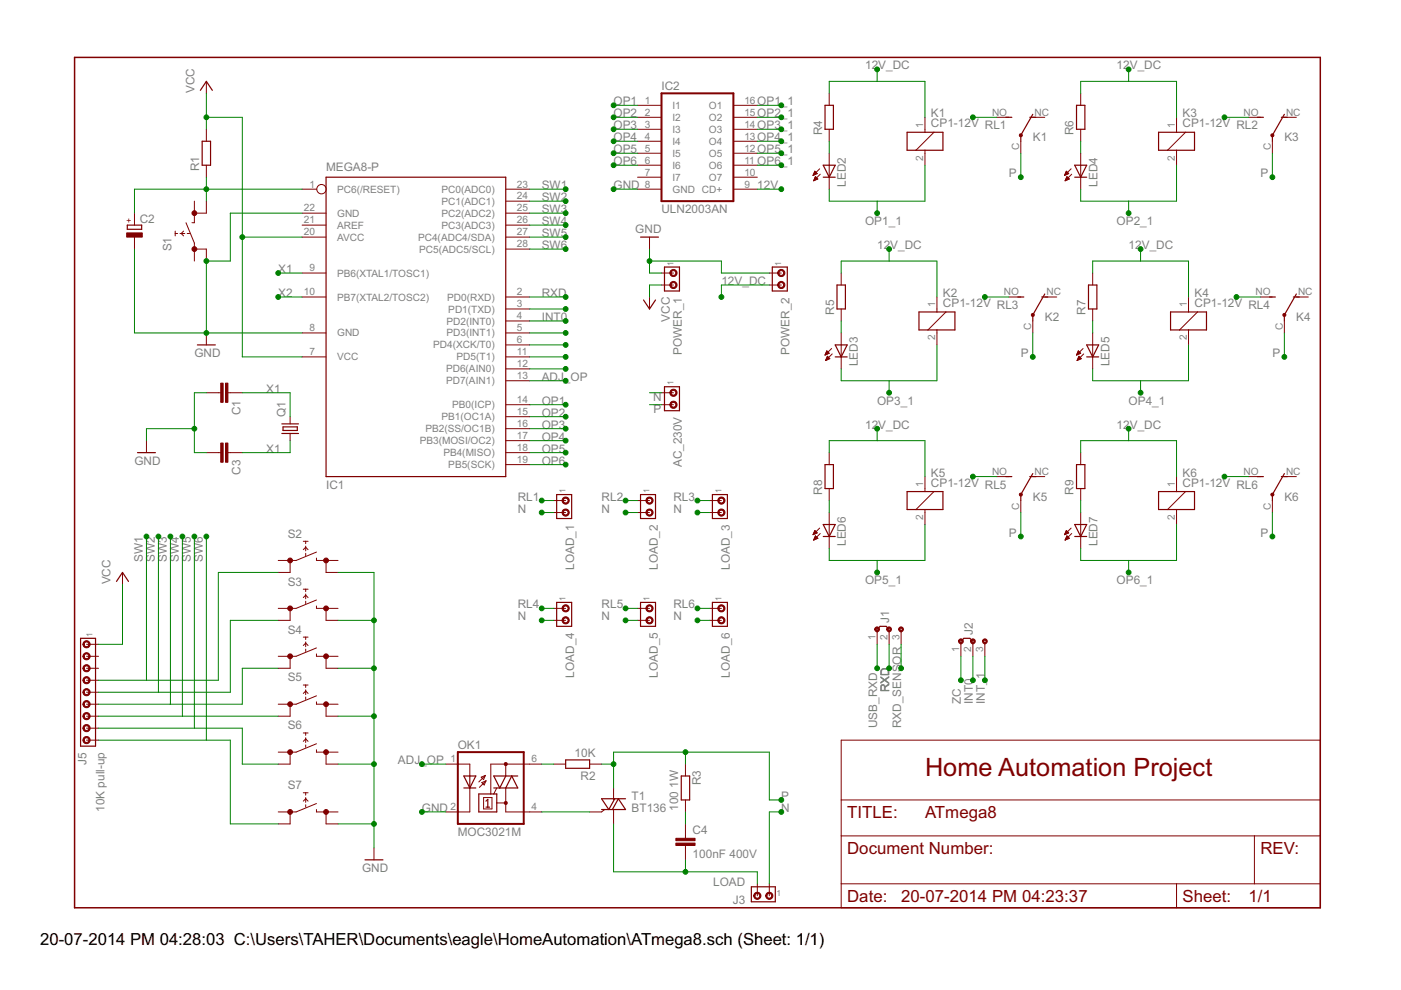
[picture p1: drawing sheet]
<svg xmlns="http://www.w3.org/2000/svg" width="297mm" height="210mm" viewBox="0 0 297 210" stroke-linecap="round" stroke-linejoin="round" font-family="sans-serif">
<path d="M15.8 12.2h264.1v180.3h-264.1z" fill="none" stroke="#800000" stroke-width=".32"/>
<g fill="none" stroke="#800000" stroke-width=".21">
<path d="M43.8 17.3v2.5M175.8 19.8v2.5M229.1 19.8v2.5M43.8 27.4v2.6M43.8 35v2.6M135.2 22.3h5.1M135.2 24.9h5.1M135.2 27.4h5.1M135.2 30h5.1M135.2 32.5h5.1M135.2 35h5.1M135.2 37.6h5.1"/>
<path d="M155.5 22.3h5.1M155.5 24.9h5.1M155.5 27.4h5.1M155.5 30h5.1M155.5 32.5h5.1M155.5 35h5.1M155.5 37.6h5.1M172.4 37.2h.1M172.4 37.1h.3M172.5 36.9h.5M172.5 36.8h.7M172.5 38.3h.2"/>
<path d="M172.6 38.1h.3M172.6 36.7h.5M172.6 36.6h.4M172.6 38h.6M172.7 37.9h.6M172.7 36.4h.2M172.7 36.3h.1M172.7 37.8h.5M172.8 37.7h.3M172.8 37.5h.2M172.9 37.4l.5 .6-.9 .3zM173.3 36.8l-.5-.5-.4 .9"/>
<path d="M173.3 36.8l-.9 .4M173.8 35.8l-1.4 1.4M173.9 36.9l-1.4 1.4M175.8 27.4v2.6M175.8 32.5v7.6M196.1 24.9v3.1M196.1 31.9v3.1M198 28l-3.8 3.9M211.3 24.9h2.6M216.4 30v2.5M219 24.9h2.5M225.7 37.2h.1"/>
<path d="M225.8 37.1h.2M225.8 36.9h.5M225.9 36.8h.7M225.9 38.3h.1M225.9 36.7h.6M225.9 38.1h.4M226 36.6h.4M226 38h.5M226 36.4h.3M226 37.9h.7M226.1 37.8h.4M226.1 36.3h.1"/>
<path d="M226.1 36.3l.5 .5-.9 .4zM226.1 37.7h.3M226.2 37.5h.1M226.2 37.4l.5 .6-.9 .3zM227.1 35.8l-1.4 1.4M227.2 36.9l-1.4 1.4M229.1 27.4v2.6M229.1 32.5v7.6M249.4 24.9v3.1M249.4 31.9v3.1M251.4 28l-3.9 3.9M264.7 24.9h2.5"/>
<path d="M269.8 30v2.5M272.3 24.9h2.5M28.5 45.2v2.5M28.5 50.3v2.5M37.1 49.5h.6M37.1 49v1M38.2 49.5h1M38.9 49l-.5 .5 .5 .5M39.4 47.2l1.8 4.3v3.9M39.7 49.5h.5M41.2 52.8h2.6v2.6M41.2 42.7v4.5h-.5"/>
<path d="M43.8 42.7v2.5h-2.6M64.1 57.9h5M64.1 45.2h5M64.1 47.7h5M64.1 50.3h5M64.1 40.1h3.1M107.2 45.2h5.1M107.2 47.7h5.1M107.2 50.3h5.1M107.2 52.8h5.1M107.2 42.7h5.1M107.2 40.1h5.1"/>
<path d="M135.2 40.1h5.1M137.7 50.3v2.5M140.3 57.9h2.5M155.5 40.1h5.1M163.1 57.9h2.6M178.4 57.9v2.5M231.7 57.9v2.5M43.8 70.6v2.5M64.1 63h5M64.1 70.6h5M64.1 75.7h5M107.2 63h5.1"/>
<path d="M107.2 70.6h5.1M107.2 75.7h5.1M107.2 78.2h5.1M107.2 73.1h5.1M107.2 68.1h5.1M107.2 65.5h5.1M137.7 63v2.5M140.3 60.4h2.5M163.1 60.4h2.6M175 75.2h.2M175 75.1h.5M175.1 74.9h.6"/>
<path d="M175.1 76.4h.1M175.1 74.8h.6M175.1 76.3h.3M175.2 76.1h.5M175.2 74.7h.4M175.2 74.6h.3M175.2 76h.7M175.3 74.4h.1M175.3 75.9h.5M175.3 74.4l.5 .5-.9 .4zM175.3 75.8h.4M175.4 75.6h.1"/>
<path d="M175.4 75.5l-.4 .9M175.4 75.5l.5 .6-.9 .3M175.4 75.5h.1M176.3 73.9l-1.4 1.4M176.4 75l-1.4 1.4M178.4 65.5v2.6M178.4 70.6v7.6M198.6 63v3.1M198.6 70v3.1M200.6 66.1l-3.9 3.9M213.9 63h2.5M219 68.1v2.5"/>
<path d="M221.5 63h2.5M228.3 75.2h.2M228.3 75.1h.5M228.4 74.9h.7M228.4 76.4h.1M228.5 74.8h.5M228.5 76.3h.2M228.5 74.7h.4M228.5 76.1h.5M228.5 76h.7M228.6 74.6h.2M228.6 74.4h.1"/>
<path d="M228.6 75.9h.5M228.6 74.4l-.4 .9M228.6 74.4l.5 .5-.9 .4M228.6 75.8h.4M228.7 75.6h.2M228.7 75.5h.1M228.7 75.5l-.3 .9M228.7 75.5l.6 .6-.9 .3M229.6 73.9l-1.4 1.4M229.8 75l-1.4 1.4M231.7 65.5v2.6M231.7 70.6v7.6"/>
<path d="M252 63v3.1M252 70v3.1M253.9 66.1l-3.8 3.9M267.2 63h2.6M272.3 68.1v2.5M274.8 63h2.6M31.1 93.4v2.6M43.8 96h3M43.8 83.3h3M48.3 96h3.1M48.3 83.3h3.1M61.5 88.3v1.6"/>
<path d="M61.5 91.9v1.5M107.2 98.5h5.1M107.2 96h5.1M107.2 93.4h5.1M107.2 90.9h5.1M107.2 88.3h5.1M107.2 85.8h5.1M107.2 80.7h5.1M140.3 85.8h2.5M140.3 83.3h2.5M175.8 96v2.5M229.1 96v2.5"/>
<path d="M61.5 118.8v2.6h-2.5M64.3 114.8h1M64.3 116.5l.5-.5 .5 .5M64.8 114.8v.5M64.8 115.8v1M64.8 117.3v.5M67.1 117.1l-4.3 1.7h-3.8M67.1 118.3v.5h4.6M69.1 118.8v2.6h2.6M117.4 106.1h2.5M117.4 108.7h2.5M135.2 106.1h2.5"/>
<path d="M135.2 108.7h2.5M150.4 106.1h2.6M150.4 108.7h2.6M172.4 113.3h.2M172.5 113.2h.3M172.5 113.1h.6M172.5 114.5h.1M172.6 114.4h.2M172.6 112.9h.6M172.6 112.8h.5M172.6 114.3h.5M172.7 114.1h.7"/>
<path d="M172.7 112.7h.3M172.7 112.6h.1M172.7 114h.6M172.8 112.5l.5 .5-.9 .4zM172.8 113.9h.3M172.8 113.8h.2M172.9 113.6h.1M172.9 113.6l-.4 .9M172.9 113.6l.5 .5M173.4 114.1l-.9 .4M173.8 112l-1.4 1.4M173.9 113.1l-1.4 1.4"/>
<path d="M175.8 103.6v2.5M175.8 108.7v7.6M196.1 101v3.2M196.1 108v3.2M198 104.2l-3.8 3.8M211.3 101h2.6M216.4 106.1v2.6M219 101h2.5M225.7 113.3h.2M225.8 113.2h.4M225.8 113.1h.7M225.8 114.5h.1"/>
<path d="M225.9 112.9h.6M225.9 114.4h.3M226 112.8h.4M226 114.3h.4M226 112.7h.3M226 114.1h.7M226 114h.6M226.1 112.6h.1M226.1 112.5l.5 .5-.9 .4zM226.1 113.9h.4M226.1 113.8h.3M226.2 113.6h.1"/>
<path d="M226.2 113.6l-.4 .9M226.2 113.6l.5 .5M226.7 114.1l-.9 .4M227.1 112l-1.4 1.4M227.2 113.1l-1.4 1.4M229.1 103.6v2.5M229.1 108.7v7.6M249.4 101v3.2M249.4 108v3.2M251.4 104.2l-3.9 3.8M264.7 101h2.5M269.8 106.1v2.6"/>
<path d="M272.3 101h2.5M18.4 136.6h2.5M18.4 139.1h2.5M26 121.4v2.5M61.5 129v2.5h-2.5M61.5 139.1v2.6h-2.5M64.3 124.9h1M64.3 126.7l.5-.5 .5 .5M64.3 135.1h1M64.3 136.9l.5-.5 .5 .5M64.8 124.9v.5M64.8 125.9v1.1"/>
<path d="M64.8 127.5v.5M64.8 135.1v.5M64.8 136.1v1M64.8 137.6v.5M67.1 137.4l-4.3 1.7h-3.8M67.1 138.6v.5h4.6M67.1 128.5v.5h4.6M67.1 127.2l-4.3 1.8h-3.8M69.1 139.1v2.6h2.6M69.1 129v2.5h2.6M117.4 129h2.5M117.4 131.5h2.5"/>
<path d="M135.2 129h2.5M135.2 131.5h2.5M150.4 129h2.6M150.4 131.5h2.6M186 133.8v2.8M188.5 133.8v2.8M191.1 133.8v2.8M203.7 136.4v2.7M206.3 136.4v2.7M208.8 136.4v2.7M18.4 156.9h2.5M18.4 141.7h2.5"/>
<path d="M18.4 144.2h2.5M18.4 146.8h2.5M18.4 149.3h2.5M18.4 151.8h2.5M18.4 154.4h2.5M61.5 159.5v2.5h-2.5M61.5 149.3v2.5h-2.5M64.3 145.2h1M64.3 147l.5-.5 .5 .5M64.3 155.4h1M64.3 157.2l.5-.5 .5 .5M64.8 145.2v.6"/>
<path d="M64.8 146.3v1M64.8 147.8v.5M64.8 155.4v.5M64.8 156.4v1M64.8 157.9v.6M67.1 147.5l-4.3 1.8h-3.8M67.1 148.8v.5h4.6M67.1 159v.5h4.6M67.1 157.7l-4.3 1.8h-3.8M69.1 159.5v2.5h2.6M69.1 149.3v2.5h2.6M178.4 156.9h101.5v35.6h-101.5z"/>
<path d="M61.5 172.1v2.6h-2.5M64.3 168.1h1M64.3 169.9l.5-.5 .5 .5M64.8 168.1v.5M64.8 169.1v1M64.8 170.6v.5M67.1 170.4l-4.3 1.7h-3.8M67.1 171.6v.5h4.6M69.1 172.1v2.6h2.6M79.3 179.8v2.5M94.5 162h5.1v2.5M99.6 167.1v5h-5.1"/>
<path d="M102 164.8l.9-.4-.4 .9zM102.2 165.9l.8-.4-.3 .9zM102.5 169.1h1.8v2.4h-1.8zM102.9 164.4l-1.4 1.4M103 165.5l-1.4 1.4M105.3 167.1l-.6 1.2M105.3 170.2h1.9M107.2 162v2.5M107.2 167.1v5h7.7M114.9 162h-10.8v6.3M117.4 162h2.5M125 162h2.6"/>
<path d="M128.2 171.6l-.6 .5h-2.6M130.1 167.1v2.5M130.1 171.6v3.1M145.3 162v2.5M145.3 169.6v2.5M145.3 174.7v3M145.3 179.3v3M178.4 177.2h101.5M178.4 169.6h101.5M266 177.2v10.2M160.6 187.4v2.5M163.1 187.4v2.5"/>
<path d="M178.4 187.4h101.5M249.4 187.4v5.1"/>
<circle cx="68.2" cy="40.1" r=".99"/>
</g>
<g fill="none" stroke="#800000" stroke-width=".25">
<path d="M42.5 19.2l1.3-1.9 1.2 1.9M42.9 30h1.7v5h-1.7zM69.1 37.6h38.1v63.4h-38.1zM174.5 37.6h2.6M174.5 35h2.6l-1.3 2.6zM174.9 22.3h1.8v5.1h-1.8zM192.3 28h7.6v3.9h-7.6zM213.3 24.9h1.2M218.3 24.9h1.3M219 24.2l-2.6 4.5v1.3M227.9 37.6h2.5M227.9 35h2.5l-1.3 2.6z"/>
<path d="M228.2 22.3h1.8v5.1h-1.8zM245.6 28h7.7v3.9h-7.7zM266.6 24.9h1.3M271.7 24.9h1.2M272.3 24.2l-2.5 4.5v1.3M27 47.7h3v.9h-3zM135.8 50.3h3.8M140.9 56.6h3.2v5.1h-3.2zM163.7 56.6h3.2v5.1h-3.2zM41.8 73.1h3.9M136.4 63.6l1.3 1.9 1.3-1.9M177.1 73.1h2.5l-1.2 2.6z"/>
<path d="M177.1 75.7h2.5M177.5 60.4h1.7v5.1h-1.7zM194.8 66.1h7.7v3.9h-7.7zM215.8 63h1.3M220.9 63h1.2M221.5 62.3l-2.5 4.5v1.3M230.4 73.1h2.5l-1.2 2.6zM230.4 75.7h2.5M230.8 60.4h1.8v5.1h-1.8zM248.2 66.1h7.6v3.9h-7.6zM269.1 63h1.3M274.2 63h1.3"/>
<path d="M274.8 62.3l-2.5 4.5v1.3M29.1 96h3.9M59.8 89.9h3.5M59.8 91.9h3.5M60 90.5h3v.8h-3zM140.9 82h3.2v5.1h-3.2zM174.9 98.5h1.8v5.1h-1.8zM228.2 98.5h1.8v5.1h-1.8zM118 104.9h3.2v5h-3.2zM135.8 104.9h3.2v5h-3.2zM151 104.9h3.2v5h-3.2zM174.5 111.2h2.6l-1.3 2.5z"/>
<path d="M174.5 113.7h2.6M192.3 104.2h7.6v3.8h-7.6zM213.3 101h1.2M218.3 101h1.3M219 100.4l-2.6 4.5v1.2M227.9 113.7h2.5M227.9 111.2h2.5l-1.3 2.5zM245.6 104.2h7.7v3.8h-7.7zM266.6 101h1.3M271.7 101h1.2M272.3 100.4l-2.5 4.5v1.2M17.1 135.3h3.2v22.9h-3.2z"/>
<path d="M24.7 123.3l1.3-1.9 1.2 1.9M118 127.7h3.2v5.1h-3.2zM135.8 127.7h3.2v5.1h-3.2zM151 127.7h3.2v5.1h-3.2zM186 133.4l.6-.6h1.3l.6 .6M203.7 136l.7-.7h1.2l.7 .7M98.3 164.5h2.6l-1.3 2.6zM98.3 167.1h2.6M99.6 164.5v2.6M101.5 168.3h3.8v3.8h-3.8zM103 171.1h.8M103 169.9l.4-.4v1.6"/>
<path d="M104.7 167.1h5.1l-1.3-2.6-1.3 2.6M107.2 164.5l-1.2 2.6-1.3-2.6h5.1M119.9 161.1h5.1v1.8h-5.1zM127.6 171.6h5l-1.5-2.2-1.3 2.2M130.3 169.4l-1.2 2.2-1.5-2.2h5M144.4 164.5h1.8v5.1h-1.8zM77.4 182.3h3.8M159.3 188h5.1v3.2h-5.1z"/>
</g>
<g fill="#800000" stroke="#800000" stroke-width=".21">
<path d="M46.8 81.2h.5v4.1h-.5z"/>
<path d="M47.8 81.2h.5v4.1h-.5z"/>
<path d="M26.9 49.4h3.3v.9h-3.3z"/>
<path d="M46.8 93.9h.5v4.1h-.5z"/>
<path d="M47.8 93.9h.5v4.1h-.5z"/>
<path d="M143.3 178.8h4.1v.5h-4.1z"/>
<path d="M143.3 177.7h4.1v.5h-4.1z"/>
</g>
<g fill="#800000" stroke="#800000" stroke-width=".21">
<path d="M107 161.8h.5v.4h-.5z" fill-rule="evenodd"/>
<path d="M142.2 82.8a.77 .77 0 0 1 1.2 0 .77 .77 0 0 1-.4 1.2 .77 .77 0 0 1-1-.7h.3a.51 .51 0 0 1 .7-.4 .51 .51 0 0 1 .1 .8 .51 .51 0 0 1-.8-.2v-.2h-.3z" fill-rule="evenodd"/>
<path d="M142.2 85.3a.77 .77 0 0 1 1.2 .1 .77 .77 0 0 1-.4 1.1 .77 .77 0 0 1-1-.7h.3a.51 .51 0 0 1 .7-.4 .51 .51 0 0 1 .1 .8 .51 .51 0 0 1-.8-.2v-.2h-.3z" fill-rule="evenodd"/>
<path d="M142.2 57.4a.76 .76 0 0 1 1.2 .1 .76 .76 0 0 1-.4 1.1 .76 .76 0 0 1-1-.7h.3a.51 .51 0 0 1 .7-.4 .51 .51 0 0 1 .1 .8 .51 .51 0 0 1-.8-.2v-.2h-.3z" fill-rule="evenodd"/>
<path d="M142.2 59.9a.76 .76 0 0 1 1.2 .1 .76 .76 0 0 1-.4 1.2 .76 .76 0 0 1-1-.8h.3a.51 .51 0 0 1 .7-.4 .51 .51 0 0 1 .1 .8 .51 .51 0 0 1-.8-.2v-.2h-.3z" fill-rule="evenodd"/>
<path d="M162.5 189.4a.76 .76 0 0 1 1.2 .1 .76 .76 0 0 1-.4 1.2 .76 .76 0 0 1-1-.8h.3a.51 .51 0 0 1 .7-.4 .51 .51 0 0 1 .1 .8 .51 .51 0 0 1-.8-.2v-.2h-.3z" fill-rule="evenodd"/>
<path d="M160 189.4a.76 .76 0 0 1 1.2 .1 .76 .76 0 0 1-.4 1.2 .76 .76 0 0 1-1-.8h.3a.51 .51 0 0 1 .7-.4 .51 .51 0 0 1 .1 .8 .51 .51 0 0 1-.8-.2v-.2h-.3z" fill-rule="evenodd"/>
<path d="M17.8 136.1a.76 .76 0 0 1 1.2 .1 .76 .76 0 0 1-.4 1.1 .76 .76 0 0 1-1-.7h.2a.51 .51 0 0 1 .8-.4 .51 .51 0 0 1 .1 .8 .51 .51 0 0 1-.8-.2l-.1-.2h-.2z" fill-rule="evenodd"/>
<path d="M17.8 138.7a.76 .76 0 0 1 1.2 0 .76 .76 0 0 1-.4 1.2 .76 .76 0 0 1-1-.8h.2a.51 .51 0 0 1 .8-.4 .51 .51 0 0 1 .1 .9 .51 .51 0 0 1-.8-.3l-.1-.2h-.2z" fill-rule="evenodd"/>
<path d="M17.8 141.2a.76 .76 0 0 1 1.2 .1 .76 .76 0 0 1-.4 1.1 .76 .76 0 0 1-1-.7h.2a.51 .51 0 0 1 .8-.4 .51 .51 0 0 1 .1 .8 .51 .51 0 0 1-.8-.2l-.1-.2h-.2z" fill-rule="evenodd"/>
<path d="M17.8 143.7a.76 .76 0 0 1 1.2 .1 .76 .76 0 0 1-.4 1.2 .76 .76 0 0 1-1-.8h.2a.51 .51 0 0 1 .8-.4 .51 .51 0 0 1 .1 .8 .51 .51 0 0 1-.8-.2l-.1-.2h-.2z" fill-rule="evenodd"/>
<path d="M17.8 146.3a.76 .76 0 0 1 1.2 0 .76 .76 0 0 1-.4 1.2 .76 .76 0 0 1-1-.7h.2a.51 .51 0 0 1 .8-.5 .51 .51 0 0 1 .1 .9 .51 .51 0 0 1-.8-.3l-.1-.1h-.2z" fill-rule="evenodd"/>
<path d="M17.8 148.8a.76 .76 0 0 1 1.2 .1 .76 .76 0 0 1-.4 1.1 .76 .76 0 0 1-1-.7h.2a.51 .51 0 0 1 .8-.4 .51 .51 0 0 1 .1 .8 .51 .51 0 0 1-.8-.2l-.1-.2h-.2z" fill-rule="evenodd"/>
<path d="M17.8 151.3a.77 .77 0 0 1 1.2 .1 .77 .77 0 0 1-.4 1.2 .77 .77 0 0 1-1-.8h.2a.51 .51 0 0 1 .8-.4 .51 .51 0 0 1 .1 .9 .51 .51 0 0 1-.8-.3l-.1-.2h-.2z" fill-rule="evenodd"/>
<path d="M17.8 153.9a.77 .77 0 0 1 1.2 0 .77 .77 0 0 1-.4 1.2 .77 .77 0 0 1-1-.7h.2a.51 .51 0 0 1 .8-.4 .51 .51 0 0 1 .1 .8 .51 .51 0 0 1-.8-.2l-.1-.2h-.2z" fill-rule="evenodd"/>
<path d="M17.8 156.4a.77 .77 0 0 1 1.2 .1 .77 .77 0 0 1-.4 1.1 .77 .77 0 0 1-1-.7h.2a.51 .51 0 0 1 .8-.4 .51 .51 0 0 1 .1 .8 .51 .51 0 0 1-.8-.2l-.1-.2h-.2z" fill-rule="evenodd"/>
<path d="M137.1 105.6a.76 .76 0 0 1 1.2 .1 .76 .76 0 0 1-.4 1.2 .76 .76 0 0 1-1-.8h.3a.51 .51 0 0 1 .7-.4 .51 .51 0 0 1 .1 .8 .51 .51 0 0 1-.8-.2v-.2h-.3z" fill-rule="evenodd"/>
<path d="M137.1 108.2a.76 .76 0 0 1 1.2 0 .76 .76 0 0 1-.4 1.2 .76 .76 0 0 1-1-.7h.3a.51 .51 0 0 1 .7-.5 .51 .51 0 0 1 .1 .9 .51 .51 0 0 1-.8-.3v-.1h-.3z" fill-rule="evenodd"/>
<path d="M152.4 105.6a.76 .76 0 0 1 1.2 .1 .76 .76 0 0 1-.4 1.2 .76 .76 0 0 1-1-.8h.2a.51 .51 0 0 1 .8-.4 .51 .51 0 0 1 .1 .8 .51 .51 0 0 1-.8-.2l-.1-.2h-.2z" fill-rule="evenodd"/>
<path d="M152.4 108.2a.76 .76 0 0 1 1.2 0 .76 .76 0 0 1-.4 1.2 .76 .76 0 0 1-1-.7h.2a.51 .51 0 0 1 .8-.5 .51 .51 0 0 1 .1 .9 .51 .51 0 0 1-.8-.3l-.1-.1h-.2z" fill-rule="evenodd"/>
<path d="M137.1 128.5a.76 .76 0 0 1 1.2 .1 .76 .76 0 0 1-.4 1.1 .76 .76 0 0 1-1-.7h.3a.51 .51 0 0 1 .7-.4 .51 .51 0 0 1 .1 .8 .51 .51 0 0 1-.8-.2v-.2h-.3z" fill-rule="evenodd"/>
<path d="M137.1 131a.76 .76 0 0 1 1.2 .1 .76 .76 0 0 1-.4 1.2 .76 .76 0 0 1-1-.8h.3a.51 .51 0 0 1 .7-.4 .51 .51 0 0 1 .1 .8 .51 .51 0 0 1-.8-.2v-.2h-.3z" fill-rule="evenodd"/>
<path d="M152.4 128.5a.76 .76 0 0 1 1.2 .1 .76 .76 0 0 1-.4 1.1 .76 .76 0 0 1-1-.7h.2a.51 .51 0 0 1 .8-.4 .51 .51 0 0 1 .1 .8 .51 .51 0 0 1-.8-.2l-.1-.2h-.2z" fill-rule="evenodd"/>
<path d="M152.4 131a.76 .76 0 0 1 1.2 .1 .76 .76 0 0 1-.4 1.2 .76 .76 0 0 1-1-.8h.2a.51 .51 0 0 1 .8-.4 .51 .51 0 0 1 .1 .8 .51 .51 0 0 1-.8-.2l-.1-.2h-.2z" fill-rule="evenodd"/>
<path d="M119.3 105.6a.76 .76 0 0 1 1.3 .1 .76 .76 0 0 1-.4 1.2 .76 .76 0 0 1-1-.8h.2a.51 .51 0 0 1 .7-.5 .51 .51 0 0 1 .2 .8 .51 .51 0 0 1-.8-.1l-.1-.2h-.2z" fill-rule="evenodd"/>
<path d="M119.3 108.2a.76 .76 0 0 1 1.3 0 .76 .76 0 0 1-.4 1.2 .76 .76 0 0 1-1-.7h.2a.51 .51 0 0 1 .7-.5 .51 .51 0 0 1 .2 .8 .51 .51 0 0 1-.8-.2l-.1-.1h-.2z" fill-rule="evenodd"/>
<path d="M119.3 128.5a.76 .76 0 0 1 1.3 .1 .76 .76 0 0 1-.4 1.1 .76 .76 0 0 1-1-.7h.2a.51 .51 0 0 1 .7-.5 .51 .51 0 0 1 .2 .8 .51 .51 0 0 1-.8-.1l-.1-.2h-.2z" fill-rule="evenodd"/>
<path d="M119.3 131a.76 .76 0 0 1 1.3 .1 .76 .76 0 0 1-.4 1.2 .76 .76 0 0 1-1-.8h.2a.51 .51 0 0 1 .7-.5 .51 .51 0 0 1 .2 .8 .51 .51 0 0 1-.8-.1l-.1-.2h-.2z" fill-rule="evenodd"/>
<path d="M165.1 57.4a.76 .76 0 0 1 1.2 .1 .76 .76 0 0 1-.4 1.1 .76 .76 0 0 1-1-.7h.2a.51 .51 0 0 1 .8-.4 .51 .51 0 0 1 .1 .8 .51 .51 0 0 1-.8-.2l-.1-.2h-.2z" fill-rule="evenodd"/>
<path d="M165.1 59.9a.76 .76 0 0 1 1.2 .1 .76 .76 0 0 1-.4 1.2 .76 .76 0 0 1-1-.8h.2a.51 .51 0 0 1 .8-.4 .51 .51 0 0 1 .1 .8 .51 .51 0 0 1-.8-.2l-.1-.2h-.2z" fill-rule="evenodd"/>
<path d="M185.7 133a.5 .5 0 0 1 .7 .2 .5 .5 0 0 1-.3 .7 .5 .5 0 0 1-.6-.5h.2a.25 .25 0 0 1 .4-.2 .25 .25 0 0 1 0 .4 .25 .25 0 0 1-.4-.1l-.2-.1z" fill-rule="evenodd"/>
<path d="M188.2 133a.5 .5 0 0 1 .8 .2 .5 .5 0 0 1-.4 .7 .5 .5 0 0 1-.6-.5h.3a.25 .25 0 0 1 .3-.2 .25 .25 0 0 1 .1 .4 .25 .25 0 0 1-.4-.1l-.3-.1z" fill-rule="evenodd"/>
<path d="M190.7 133a.5 .5 0 0 1 .8 .2 .5 .5 0 0 1-.3 .7 .5 .5 0 0 1-.7-.5h.3a.25 .25 0 0 1 .3-.2 .25 .25 0 0 1 .1 .4 .25 .25 0 0 1-.4-.1l-.3-.1z" fill-rule="evenodd"/>
<path d="M203.4 135.6a.51 .51 0 0 1 .8 .1 .51 .51 0 0 1-.4 .8 .51 .51 0 0 1-.6-.5h.3a.25 .25 0 0 1 .3-.3 .25 .25 0 0 1 .1 .4 .25 .25 0 0 1-.4 0l-.3-.1z" fill-rule="evenodd"/>
<path d="M206 135.6a.51 .51 0 0 1 .7 .1 .51 .51 0 0 1-.3 .8 .51 .51 0 0 1-.6-.5h.2a.25 .25 0 0 1 .3-.3 .25 .25 0 0 1 .2 .4 .25 .25 0 0 1-.4 0l-.3-.1z" fill-rule="evenodd"/>
<path d="M208.5 135.6a.51 .51 0 0 1 .8 .1 .51 .51 0 0 1-.4 .8 .51 .51 0 0 1-.6-.5h.3a.25 .25 0 0 1 .3-.3 .25 .25 0 0 1 .1 .4 .25 .25 0 0 1-.4 0l-.3-.1z" fill-rule="evenodd"/>
<circle cx="41.2" cy="52.8" r=".51"/>
<circle cx="41.2" cy="45.2" r=".51"/>
<circle cx="107.2" cy="170.2" r=".32"/>
<circle cx="61.5" cy="118.8" r=".51"/>
<circle cx="69.1" cy="118.8" r=".51"/>
<circle cx="61.5" cy="129" r=".51"/>
<circle cx="69.1" cy="129" r=".51"/>
<circle cx="61.5" cy="139.1" r=".51"/>
<circle cx="69.1" cy="139.1" r=".51"/>
<circle cx="61.5" cy="149.3" r=".51"/>
<circle cx="69.1" cy="149.3" r=".51"/>
<circle cx="61.5" cy="159.5" r=".51"/>
<circle cx="69.1" cy="159.5" r=".51"/>
<circle cx="61.5" cy="172.1" r=".51"/>
<circle cx="69.1" cy="172.1" r=".51"/>
<circle cx="216.4" cy="28.7" r=".32"/>
<circle cx="219" cy="66.8" r=".33"/>
<circle cx="269.8" cy="28.7" r=".33"/>
<circle cx="272.3" cy="66.8" r=".33"/>
<circle cx="216.4" cy="104.9" r=".32"/>
<circle cx="269.8" cy="104.9" r=".33"/>
</g>
<path d="M140.3 19.8h15.2v22.9h-15.2zM97.1 159.5h13.9v15.2h-13.9z" fill="none" stroke="#800000" stroke-width=".42"/>
<g fill="none" stroke="#008000" stroke-width=".21">
<path d="M43.8 19.8v7.6M175.8 19.8v-2.5h20.3v7.6M186 14.7v2.6M229.1 19.8v-2.5h20.3v7.6M239.3 14.7v2.6M43.8 37.6v5.1M43.8 24.9h7.6v50.8h12.7M130.1 24.9h5.1M130.1 22.3h5.1M130.1 27.4h5.1M130.1 30h5.1M130.1 32.5h5.1"/>
<path d="M130.1 35h5.1M160.6 24.9h5.1M160.6 22.3h5.1M160.6 27.4h5.1M160.6 30h5.1M160.6 32.5h5.1M160.6 35h5.1M175.8 30v2.5M196.1 35v7.7h-20.3v-2.6M206.3 24.9h5M216.4 32.5v5.1M229.1 30v2.5"/>
<path d="M249.4 35v7.7h-20.3v-2.6M259.6 24.9h5.1M269.8 32.5v5.1M28.5 52.8v17.8h35.6M51.4 50.3h12.7M59 57.9h5.1M64.1 45.2h-15.3v10.2h-5v15.2M64.1 40.1h-35.6v5.1M112.3 50.3h7.6M112.3 45.2h7.6M112.3 40.1h7.6M112.3 52.8h7.6"/>
<path d="M112.3 42.7h7.6M112.3 47.7h7.6M130.1 40.1h5.1M137.7 52.8v5.1h2.6M137.7 55.4h15.3v2.5h10.1M160.6 40.1h5.1M178.4 57.9v-2.5h20.2v7.6M186 42.7v2.5M188.5 52.8v2.6M231.7 57.9v-2.5h20.3v7.6M239.3 42.7v2.5M241.8 52.8v2.6"/>
<path d="M59 63h5.1M112.3 75.7h7.6M112.3 70.6h7.6M112.3 63h7.6M112.3 65.5h7.6M112.3 73.1h7.6M112.3 78.2h7.6M112.3 68.1h7.6M140.3 60.4h-2.6v2.6M163.1 60.4h-10.1v2.6M178.4 68.1v2.5M198.6 73.1v7.6h-20.2v-2.5"/>
<path d="M208.8 63h5.1M219 70.6v5.1M231.7 68.1v2.5M252 73.1v7.6h-20.3v-2.5M262.1 63h5.1M272.3 70.6v5.1M41.2 90.9h-10.1v2.5M43.8 83.3h-2.6v12.7h2.6M51.4 83.3h10.1v5M61.5 93.4v2.6h-10.1M112.3 96h7.6M112.3 90.9h7.6"/>
<path d="M112.3 80.7h7.6M112.3 85.8h7.6M112.3 88.3h7.6M112.3 93.4h7.6M112.3 98.5h7.6M137.7 83.3h2.6M137.7 85.8h2.6M175.8 96v-2.6h20.3v7.6M186 90.9v2.5M188.5 80.7v2.6M229.1 96v-2.6h20.3v7.6M239.3 90.9v2.5"/>
<path d="M241.8 80.7v2.6M31.1 113.7v30.5M33.6 113.7v33.1M36.1 113.7v35.6M38.7 113.7v38.1M41.2 113.7v40.7M43.8 113.7v43.2M114.9 108.7h2.5M114.9 106.1h2.5M132.6 108.7h2.6M132.6 106.1h2.6M147.9 108.7h2.5"/>
<path d="M147.9 106.1h2.5M175.8 106.1v2.6M186 118.8v2.6M196.1 111.2v7.6h-20.3v-2.5M206.3 101h5M216.4 108.7v5M229.1 106.1v2.6M239.3 118.8v2.6M249.4 111.2v7.6h-20.3v-2.5M259.6 101h5.1M269.8 108.7v5M26 123.9v12.7h-5.1"/>
<path d="M59 131.5h-10.2v15.3h-27.9M59 121.4h-12.7v22.8h-25.4M71.7 121.4h7.6v58.4M71.7 131.5h7.6M114.9 131.5h2.5M114.9 129h2.5M132.6 131.5h2.6M132.6 129h2.6M147.9 131.5h2.5M147.9 129h2.5M186 136.6v5.1M188.5 136.6v5.1"/>
<path d="M191.1 136.6v5.1M203.7 139.1v5.1M206.3 139.1v5.1M208.8 139.1v5.1M20.9 154.4h30.5v7.6h7.6M20.9 156.9h27.9v17.8h10.2M20.9 151.8h38.1M59 141.7h-7.6v7.6h-30.5M71.7 141.7h7.6M71.7 151.8h7.6M145.3 159.5v2.5M71.7 162h7.6"/>
<path d="M71.7 174.7h7.6M89.5 162h5M89.5 172.1h5M114.9 162h2.5M114.9 172.1h10.1M127.6 162h2.5M130.1 167.1v-7.6h33v10.1h2.6M130.1 174.7v10.1h30.5v2.6M145.3 172.1v2.6M165.7 172.1h-2.6v15.3M145.3 182.3v2.5"/>
</g>
<g fill="#008000" stroke="#008000" stroke-width=".21">
<circle cx="43.8" cy="24.9" r=".51"/>
<circle cx="51.4" cy="50.3" r=".51"/>
<circle cx="137.7" cy="55.4" r=".51"/>
<circle cx="43.8" cy="70.6" r=".51"/>
<circle cx="43.8" cy="55.4" r=".51"/>
<circle cx="41.2" cy="90.9" r=".51"/>
<circle cx="79.3" cy="131.5" r=".51"/>
<circle cx="79.3" cy="141.7" r=".51"/>
<circle cx="79.3" cy="151.8" r=".51"/>
<circle cx="79.3" cy="162" r=".51"/>
<circle cx="79.3" cy="174.7" r=".51"/>
<circle cx="130.1" cy="40.1" r=".51"/>
<circle cx="89.5" cy="172.1" r=".51"/>
<circle cx="43.8" cy="40.1" r=".51"/>
<circle cx="59" cy="57.9" r=".51"/>
<circle cx="59" cy="63" r=".51"/>
<circle cx="119.9" cy="52.8" r=".51"/>
<circle cx="43.8" cy="113.7" r=".51"/>
<circle cx="119.9" cy="65.5" r=".51"/>
<circle cx="203.7" cy="144.2" r=".51"/>
<circle cx="119.9" cy="70.6" r=".51"/>
<circle cx="119.9" cy="73.1" r=".51"/>
<circle cx="119.9" cy="75.7" r=".51"/>
<circle cx="119.9" cy="78.2" r=".51"/>
<circle cx="119.9" cy="80.7" r=".51"/>
<circle cx="89.5" cy="162" r=".51"/>
<circle cx="119.9" cy="85.8" r=".51"/>
<circle cx="130.1" cy="22.3" r=".51"/>
<circle cx="119.9" cy="88.3" r=".51"/>
<circle cx="130.1" cy="24.9" r=".51"/>
<circle cx="119.9" cy="90.9" r=".51"/>
<circle cx="130.1" cy="27.4" r=".51"/>
<circle cx="119.9" cy="93.4" r=".51"/>
<circle cx="130.1" cy="30" r=".51"/>
<circle cx="119.9" cy="96" r=".51"/>
<circle cx="130.1" cy="32.5" r=".51"/>
<circle cx="119.9" cy="98.5" r=".51"/>
<circle cx="130.1" cy="35" r=".51"/>
<circle cx="165.7" cy="22.3" r=".51"/>
<circle cx="186" cy="45.2" r=".51"/>
<circle cx="165.7" cy="24.9" r=".51"/>
<circle cx="239.3" cy="45.2" r=".51"/>
<circle cx="165.7" cy="27.4" r=".51"/>
<circle cx="188.5" cy="83.3" r=".51"/>
<circle cx="165.7" cy="30" r=".51"/>
<circle cx="241.8" cy="83.3" r=".51"/>
<circle cx="165.7" cy="32.5" r=".51"/>
<circle cx="186" cy="121.4" r=".51"/>
<circle cx="165.7" cy="35" r=".51"/>
<circle cx="239.3" cy="121.4" r=".51"/>
<circle cx="165.7" cy="40.1" r=".51"/>
<circle cx="216.4" cy="37.6" r=".51"/>
<circle cx="219" cy="75.7" r=".51"/>
<circle cx="216.4" cy="113.7" r=".51"/>
<circle cx="269.8" cy="113.7" r=".51"/>
<circle cx="272.3" cy="75.7" r=".51"/>
<circle cx="269.8" cy="37.6" r=".51"/>
<circle cx="145.3" cy="159.5" r=".51"/>
<circle cx="130.1" cy="162" r=".51"/>
<circle cx="165.7" cy="169.6" r=".51"/>
<circle cx="114.9" cy="108.7" r=".51"/>
<circle cx="132.6" cy="108.7" r=".51"/>
<circle cx="147.9" cy="108.7" r=".51"/>
<circle cx="114.9" cy="131.5" r=".51"/>
<circle cx="132.6" cy="131.5" r=".51"/>
<circle cx="147.9" cy="131.5" r=".51"/>
<circle cx="165.7" cy="172.1" r=".51"/>
<circle cx="145.3" cy="184.8" r=".51"/>
<circle cx="41.2" cy="113.7" r=".51"/>
<circle cx="119.9" cy="50.3" r=".51"/>
<circle cx="38.7" cy="113.7" r=".51"/>
<circle cx="119.9" cy="47.7" r=".51"/>
<circle cx="36.1" cy="113.7" r=".51"/>
<circle cx="119.9" cy="45.2" r=".51"/>
<circle cx="33.6" cy="113.7" r=".51"/>
<circle cx="119.9" cy="42.7" r=".51"/>
<circle cx="31.1" cy="113.7" r=".51"/>
<circle cx="119.9" cy="40.1" r=".51"/>
<circle cx="114.9" cy="106.1" r=".51"/>
<circle cx="206.3" cy="24.9" r=".51"/>
<circle cx="114.9" cy="129" r=".51"/>
<circle cx="262.1" cy="63" r=".51"/>
<circle cx="132.6" cy="129" r=".51"/>
<circle cx="206.3" cy="101" r=".51"/>
<circle cx="147.9" cy="129" r=".51"/>
<circle cx="259.6" cy="101" r=".51"/>
<circle cx="147.9" cy="106.1" r=".51"/>
<circle cx="208.8" cy="63" r=".51"/>
<circle cx="132.6" cy="106.1" r=".51"/>
<circle cx="259.6" cy="24.9" r=".51"/>
<circle cx="153" cy="63" r=".51"/>
<circle cx="186" cy="14.7" r=".51"/>
<circle cx="239.3" cy="14.7" r=".51"/>
<circle cx="188.5" cy="52.8" r=".51"/>
<circle cx="241.8" cy="52.8" r=".51"/>
<circle cx="186" cy="90.9" r=".51"/>
<circle cx="239.3" cy="90.9" r=".51"/>
<circle cx="186" cy="141.7" r=".51"/>
<circle cx="188.5" cy="141.7" r=".51"/>
<circle cx="119.9" cy="63" r=".51"/>
<circle cx="191.1" cy="141.7" r=".51"/>
<circle cx="206.3" cy="144.2" r=".51"/>
<circle cx="119.9" cy="68.1" r=".51"/>
<circle cx="208.8" cy="144.2" r=".51"/>
</g>
<text font-size="6" fill="#800000" x="196.1" y="164.5">Home Automation Project</text>
<g font-size="4" fill="#800000">
<text x="179.6" y="173.4">TITLE:</text>
<text x="196.1" y="173.4">ATmega8</text>
<text x="179.6" y="181">Document Number:</text>
<text x="267.2" y="181">REV:</text>
<text x="179.6" y="191.2">Date:</text>
<text x="191" y="191.2">20-07-2014 PM 04:23:37</text>
<text x="250.7" y="191.2">Sheet:</text>
<text x="264.7" y="191.2">1/1</text>
</g>
<text font-size="4" x="8.5" y="200.4">20-07-2014 PM 04:28:03 C:\Users\TAHER\Documents\eagle\HomeAutomation\ATmega8.sch (Sheet: 1/1)</text>
<g font-size="2.8" fill="#808080">
<text x="183.4" y="14.7">12</text>
<text x="186.2" y="14.7">V_DC</text>
<text x="236.8" y="14.7">12</text>
<text x="239.5" y="14.7">V_DC</text>
<text x="41.2" y="19.8" transform="rotate(-90 41.2 19.8)">VCC</text>
<text x="130.1" y="22.3">OP1</text>
<text x="140.2" y="19">IC2</text>
<text x="160.6" y="22.3">OP1_1</text>
<text x="130.1" y="24.9">OP2</text>
<text x="130.1" y="27.4">OP3</text>
<text x="130.1" y="30">OP4</text>
<text x="160.6" y="24.9">OP2_1</text>
<text x="160.6" y="27.4">OP3_1</text>
<text x="160.6" y="30">OP4_1</text>
<text x="174.3" y="28.7" transform="rotate(-90 174.3 28.7)">R4</text>
<text x="197.4" y="27">CP1-12V RL1</text>
<text x="197.4" y="24.9">K1</text>
<text x="219" y="30">K1</text>
<text x="227.6" y="28.7" transform="rotate(-90 227.6 28.7)">R6</text>
<text x="250.7" y="27">CP1-12V RL2</text>
<text x="250.7" y="24.9">K3</text>
<text x="272.3" y="30">K3</text>
<text x="130.1" y="32.5">OP5</text>
<text x="130.1" y="35">OP6</text>
<text x="160.6" y="32.5">OP5_1</text>
<text x="160.6" y="35">OP6_1</text>
<text x="42.2" y="36.3" transform="rotate(-90 42.2 36.3)">R1</text>
<text x="69.1" y="36.3">MEGA8-P</text>
<text x="114.9" y="40.1">SW1</text>
<text x="130.1" y="40.1">GND</text>
<text x="160.6" y="40.1">12V</text>
<text x="179.4" y="39.6" transform="rotate(-90 179.4 39.6)">LED2</text>
<text x="213.9" y="37.6">P</text>
<text x="232.7" y="39.6" transform="rotate(-90 232.7 39.6)">LED4</text>
<text x="267.2" y="37.6">P</text>
<text x="29.6" y="47.2">C2</text>
<text x="114.9" y="47.7">SW4</text>
<text x="114.9" y="45.2">SW3</text>
<text x="114.9" y="42.6">SW2</text>
<text x="140.2" y="45.2">ULN2003AN</text>
<text x="183.4" y="47.7">OP1_1</text>
<text x="236.8" y="47.7">OP2_1</text>
<text x="36.4" y="53.3" transform="rotate(-90 36.4 53.3)">S1</text>
<text x="114.9" y="52.8">SW6</text>
<text x="114.9" y="50.3">SW5</text>
<text x="134.7" y="49.5">GND</text>
<text x="186" y="52.8">12V_DC</text>
<text x="239.3" y="52.8">12V_DC</text>
<text x="59" y="57.9">X1</text>
<text x="59" y="63">X2</text>
<text x="114.9" y="63">RXD</text>
<text x="152.9" y="60.4">12V_DC</text>
<text x="199.9" y="65.1">CP1-12V RL3</text>
<text x="199.9" y="63">K2</text>
<text x="253.3" y="65.1">CP1-12V RL4</text>
<text x="253.3" y="63">K4</text>
<text x="114.9" y="68">INT0</text>
<text x="142" y="68.2" transform="rotate(-90 142 68.2)">VCC</text>
<text x="176.8" y="66.8" transform="rotate(-90 176.8 66.8)">R5</text>
<text x="221.5" y="68">K2</text>
<text x="230.2" y="66.8" transform="rotate(-90 230.2 66.8)">R7</text>
<text x="274.8" y="68">K4</text>
<text x="41.2" y="75.7">GND</text>
<text x="144.6" y="75.3" transform="rotate(-90 144.6 75.3)">POWER_1</text>
<text x="167.4" y="75.3" transform="rotate(-90 167.4 75.3)">POWER_2</text>
<text x="181.9" y="77.7" transform="rotate(-90 181.9 77.7)">LED3</text>
<text x="216.4" y="75.7">P</text>
<text x="235.2" y="77.7" transform="rotate(-90 235.2 77.7)">LED5</text>
<text x="269.8" y="75.7">P</text>
<text x="56.4" y="83.3">X1</text>
<text x="114.9" y="80.7">ADJ_OP</text>
<text x="51" y="88" transform="rotate(-90 51 88)">C1</text>
<text x="60.5" y="88.4" transform="rotate(-90 60.5 88.4)">Q1</text>
<text x="114.9" y="85.8">OP1</text>
<text x="114.9" y="88.4">OP2</text>
<text x="138.4" y="85.1">N</text>
<text x="138.6" y="87.6">P</text>
<text x="186" y="85.8">OP3_1</text>
<text x="239.3" y="85.8">OP4_1</text>
<text x="56.4" y="96">X1</text>
<text x="114.9" y="90.9">OP3</text>
<text x="114.9" y="93.4">OP4</text>
<text x="114.9" y="96">OP5</text>
<text x="183.4" y="90.9">12</text>
<text x="186.2" y="90.9">V_DC</text>
<text x="236.8" y="90.9">12</text>
<text x="239.5" y="90.9">V_DC</text>
<text x="28.5" y="98.5">GND</text>
<text x="51" y="100.7" transform="rotate(-90 51 100.7)">C3</text>
<text x="114.9" y="98.5">OP6</text>
<text x="144.6" y="99.1" transform="rotate(-90 144.6 99.1)">AC_230V</text>
<text x="197.4" y="101.1">K5</text>
<text x="250.7" y="101.1">K6</text>
<text x="69.1" y="103.6">IC1</text>
<text x="109.8" y="106.1">RL1</text>
<text x="127.6" y="106.1">RL2</text>
<text x="142.8" y="106.1">RL3</text>
<text x="174.3" y="104.9" transform="rotate(-90 174.3 104.9)">R8</text>
<text x="197.4" y="103.2">CP1-12V RL5</text>
<text x="219" y="106.1">K5</text>
<text x="227.6" y="104.9" transform="rotate(-90 227.6 104.9)">R9</text>
<text x="250.7" y="103.2">CP1-12V RL6</text>
<text x="272.3" y="106.1">K6</text>
<text x="109.8" y="108.7">N</text>
<text x="127.6" y="108.7">N</text>
<text x="142.8" y="108.7">N</text>
<text x="213.9" y="113.8">P</text>
<text x="267.2" y="113.8">P</text>
<text x="30.3" y="119.2" transform="rotate(-90 30.3 119.2)">SW1</text>
<text x="32.8" y="119.2" transform="rotate(-90 32.8 119.2)">SW2</text>
<text x="35.4" y="119.2" transform="rotate(-90 35.4 119.2)">SW3</text>
<text x="37.9" y="119.2" transform="rotate(-90 37.9 119.2)">SW4</text>
<text x="40.4" y="119.2" transform="rotate(-90 40.4 119.2)">SW5</text>
<text x="43" y="119.2" transform="rotate(-90 43 119.2)">SW6</text>
<text x="61" y="114">S2</text>
<text x="179.4" y="115.8" transform="rotate(-90 179.4 115.8)">LED6</text>
<text x="232.7" y="115.8" transform="rotate(-90 232.7 115.8)">LED7</text>
<text x="23.4" y="123.9" transform="rotate(-90 23.4 123.9)">VCC</text>
<text x="61" y="124.2">S3</text>
<text x="121.7" y="120.8" transform="rotate(-90 121.7 120.8)">LOAD_1</text>
<text x="139.5" y="120.8" transform="rotate(-90 139.5 120.8)">LOAD_2</text>
<text x="154.7" y="120.8" transform="rotate(-90 154.7 120.8)">LOAD_3</text>
<text x="183.4" y="123.9">OP5_1</text>
<text x="236.8" y="123.9">OP6_1</text>
<text x="109.8" y="131.5">N</text>
<text x="109.8" y="129">RL4</text>
<text x="127.6" y="131.5">N</text>
<text x="127.6" y="129">RL5</text>
<text x="142.8" y="131.5">N</text>
<text x="142.8" y="129">RL6</text>
<text x="61" y="134.3">S4</text>
<text x="188.5" y="132.2" transform="rotate(-90 188.5 132.2)">J1</text>
<text x="206.3" y="134.7" transform="rotate(-90 206.3 134.7)">J2</text>
<text x="121.7" y="143.7" transform="rotate(-90 121.7 143.7)">LOAD_4</text>
<text x="139.5" y="143.7" transform="rotate(-90 139.5 143.7)">LOAD_5</text>
<text x="154.7" y="143.7" transform="rotate(-90 154.7 143.7)">LOAD_6</text>
<text x="61" y="144.5">S5</text>
<text x="188.5" y="146.8" transform="rotate(-90 188.5 146.8)">RXD</text>
<text x="203.7" y="149.3" transform="rotate(-90 203.7 149.3)">ZC</text>
<text x="206.3" y="149.3" transform="rotate(-90 206.3 149.3)">INT0</text>
<text x="208.8" y="149.3" transform="rotate(-90 208.8 149.3)">INT_1</text>
<text x="61" y="154.6">S6</text>
<text x="186" y="154.4" transform="rotate(-90 186 154.4)">USB_RXD</text>
<text x="191" y="154.4" transform="rotate(-90 191 154.4)">RXD_SENSOR</text>
<text x="84.4" y="162">ADJ_OP</text>
<text x="97" y="158.9">OK1</text>
<text x="121.8" y="160.5">10K</text>
<text x="18.3" y="162.1" transform="rotate(-90 18.3 162.1)">J5</text>
<text x="61" y="167.3">S7</text>
<text x="123.1" y="165.3">R2</text>
<text x="143.8" y="167.1" transform="rotate(-90 143.8 167.1)">1W</text>
<text x="148.6" y="166.5" transform="rotate(-90 148.6 166.5)">R3</text>
<text x="22.2" y="172.1" transform="rotate(-90 22.2 172.1)">10K pull-up</text>
<text x="89.5" y="172.2">GND</text>
<text x="133.9" y="172.2">BT136</text>
<text x="133.9" y="169.6">T1</text>
<text x="143.8" y="172" transform="rotate(-90 143.8 172)">100</text>
<text x="165.6" y="169.6">P</text>
<text x="165.6" y="172.2">N</text>
<text x="97" y="177.2">MOC3021M</text>
<text x="146.9" y="176.9">C4</text>
<text x="76.8" y="184.9">GND</text>
<text x="146.9" y="181.9">100nF 400V</text>
<text x="151.2" y="187.9">LOAD</text>
<text x="155.4" y="191.7">J3</text>
</g>
<g font-size="2.4" fill="#808080">
<text x="136.7" y="22">1</text>
<text x="142.6" y="23.1">I1</text>
<text x="150.3" y="23.1">O1</text>
<text x="157.8" y="22">16</text>
<text x="136.7" y="24.5">2</text>
<text x="136.7" y="27.1">3</text>
<text x="136.7" y="29.6">4</text>
<text x="142.6" y="25.6">I2</text>
<text x="142.6" y="28.2">I3</text>
<text x="150.3" y="25.6">O2</text>
<text x="150.3" y="28.2">O3</text>
<text x="157.8" y="24.5">15</text>
<text x="157.8" y="27.1">14</text>
<text x="157.8" y="29.6">13</text>
<text x="195.8" y="27.1" transform="rotate(-90 195.8 27.1)">1</text>
<text x="210.3" y="24.5">NO</text>
<text x="219.3" y="24.5">NC</text>
<text x="249.1" y="27.1" transform="rotate(-90 249.1 27.1)">1</text>
<text x="263.7" y="24.5">NO</text>
<text x="272.7" y="24.5">NC</text>
<text x="136.7" y="32.1">5</text>
<text x="136.7" y="34.7">6</text>
<text x="142.6" y="30.7">I4</text>
<text x="142.6" y="33.3">I5</text>
<text x="142.6" y="35.8">I6</text>
<text x="150.3" y="30.7">O4</text>
<text x="150.3" y="33.3">O5</text>
<text x="150.3" y="35.8">O6</text>
<text x="157.8" y="32.1">12</text>
<text x="157.8" y="34.7">11</text>
<text x="195.8" y="34" transform="rotate(-90 195.8 34)">2</text>
<text x="216.1" y="31.9" transform="rotate(-90 216.1 31.9)">C</text>
<text x="249.1" y="34" transform="rotate(-90 249.1 34)">2</text>
<text x="269.4" y="31.9" transform="rotate(-90 269.4 31.9)">C</text>
<text x="65.6" y="39.8">1</text>
<text x="71.5" y="40.9">PC6(/RESET)</text>
<text x="93.6" y="40.9">PC0(ADC0)</text>
<text x="109.6" y="39.8">23</text>
<text x="136.7" y="37.2">7</text>
<text x="136.7" y="39.8">8</text>
<text x="142.6" y="38.3">I7</text>
<text x="142.6" y="40.9">GND CD+</text>
<text x="150.3" y="38.3">O7</text>
<text x="157.8" y="37.2">10</text>
<text x="157.8" y="39.8">9</text>
<text x="64.4" y="44.8">22</text>
<text x="64.4" y="47.4">21</text>
<text x="71.5" y="46">GND</text>
<text x="93.6" y="46">PC2(ADC2)</text>
<text x="93.6" y="43.4">PC1(ADC1)</text>
<text x="109.6" y="47.4">26</text>
<text x="109.6" y="44.8">25</text>
<text x="109.6" y="42.3">24</text>
<text x="64.4" y="49.9">20</text>
<text x="71.5" y="48.5">AREF</text>
<text x="71.5" y="51">AVCC</text>
<text x="88.6" y="51">PC4(ADC4/SDA)</text>
<text x="88.9" y="53.6">PC5(ADC5/SCL)</text>
<text x="93.6" y="48.5">PC3(ADC3)</text>
<text x="109.6" y="52.5">28</text>
<text x="109.6" y="49.9">27</text>
<text x="65.6" y="57.5">9</text>
<text x="71.5" y="58.6">PB6(XTAL1/TOSC1)</text>
<text x="64.4" y="62.6">10</text>
<text x="71.5" y="63.7">PB7(XTAL2/TOSC2)</text>
<text x="94.8" y="63.7">PD0(RXD)</text>
<text x="109.6" y="65.1">3</text>
<text x="109.6" y="62.6">2</text>
<text x="198.3" y="65.1" transform="rotate(-90 198.3 65.1)">1</text>
<text x="212.9" y="62.6">NO</text>
<text x="221.9" y="62.6">NC</text>
<text x="251.6" y="65.1" transform="rotate(-90 251.6 65.1)">1</text>
<text x="266.2" y="62.6">NO</text>
<text x="275.2" y="62.6">NC</text>
<text x="65.6" y="70.2">8</text>
<text x="71.5" y="71.3">GND</text>
<text x="94.7" y="71.3">PD3(INT1)</text>
<text x="94.7" y="68.8">PD2(INT0)</text>
<text x="95.1" y="66.3">PD1(TXD)</text>
<text x="109.6" y="70.2">5</text>
<text x="109.6" y="67.7">4</text>
<text x="218.6" y="69.9" transform="rotate(-90 218.6 69.9)">C</text>
<text x="272" y="69.9" transform="rotate(-90 272 69.9)">C</text>
<text x="65.6" y="75.3">7</text>
<text x="71.5" y="76.4">VCC</text>
<text x="91.9" y="73.9">PD4(XCK/T0)</text>
<text x="96.8" y="76.4">PD5(T1)</text>
<text x="109.6" y="77.8">12</text>
<text x="109.6" y="75.3">11</text>
<text x="109.6" y="72.8">6</text>
<text x="198.3" y="72.1" transform="rotate(-90 198.3 72.1)">2</text>
<text x="251.6" y="72.1" transform="rotate(-90 251.6 72.1)">2</text>
<text x="94.6" y="81.5">PD7(AIN1)</text>
<text x="94.6" y="79">PD6(AIN0)</text>
<text x="109.6" y="80.4">13</text>
<text x="93.6" y="89.1">PB1(OC1A)</text>
<text x="95.9" y="86.6">PB0(ICP)</text>
<text x="109.6" y="88">15</text>
<text x="109.6" y="85.5">14</text>
<text x="89" y="94.2">PB3(MOSI/OC2)</text>
<text x="90.2" y="91.7">PB2(SS/OC1B)</text>
<text x="109.6" y="95.6">18</text>
<text x="109.6" y="93.1">17</text>
<text x="109.6" y="90.5">16</text>
<text x="94" y="96.7">PB4(MISO)</text>
<text x="95.1" y="99.3">PB5(SCK)</text>
<text x="109.6" y="98.2">19</text>
<text x="210.3" y="100.7">NO</text>
<text x="219.3" y="100.7">NC</text>
<text x="263.7" y="100.7">NO</text>
<text x="272.7" y="100.7">NC</text>
<text x="195.8" y="103.2" transform="rotate(-90 195.8 103.2)">1</text>
<text x="249.1" y="103.2" transform="rotate(-90 249.1 103.2)">1</text>
<text x="195.8" y="110.2" transform="rotate(-90 195.8 110.2)">2</text>
<text x="216.1" y="108" transform="rotate(-90 216.1 108)">C</text>
<text x="249.1" y="110.2" transform="rotate(-90 249.1 110.2)">2</text>
<text x="269.4" y="108" transform="rotate(-90 269.4 108)">C</text>
<text x="185.6" y="135.6" transform="rotate(-90 185.6 135.6)">1</text>
<text x="188.1" y="135.6" transform="rotate(-90 188.1 135.6)">2</text>
<text x="190.7" y="135.6" transform="rotate(-90 190.7 135.6)">3</text>
<text x="203.4" y="138.1" transform="rotate(-90 203.4 138.1)">1</text>
<text x="205.9" y="138.1" transform="rotate(-90 205.9 138.1)">2</text>
<text x="208.5" y="138.1" transform="rotate(-90 208.5 138.1)">3</text>
<text x="95.5" y="161.6">1</text>
<text x="112.7" y="161.6">6</text>
<text x="95.5" y="171.8">2</text>
<text x="112.7" y="171.8">4</text>
</g>
<text font-size="2" fill="#800000" x="27.9" y="47.3" transform="rotate(-90 27.9 47.3)">+</text>
<g font-size="2" fill="#808080">
<text x="142.8" y="56.3" transform="rotate(-90 142.8 56.3)">1</text>
<text x="165.6" y="56.3" transform="rotate(-90 165.6 56.3)">1</text>
<text x="142.8" y="81.7" transform="rotate(-90 142.8 81.7)">1</text>
<text x="119.9" y="104.6" transform="rotate(-90 119.9 104.6)">1</text>
<text x="137.7" y="104.6" transform="rotate(-90 137.7 104.6)">1</text>
<text x="152.9" y="104.6" transform="rotate(-90 152.9 104.6)">1</text>
<text x="119.9" y="127.4" transform="rotate(-90 119.9 127.4)">1</text>
<text x="137.7" y="127.4" transform="rotate(-90 137.7 127.4)">1</text>
<text x="152.9" y="127.4" transform="rotate(-90 152.9 127.4)">1</text>
<text x="19.6" y="135.1" transform="rotate(-90 19.6 135.1)">1</text>
<text x="164.6" y="189.9">1</text>
</g>
</svg>
